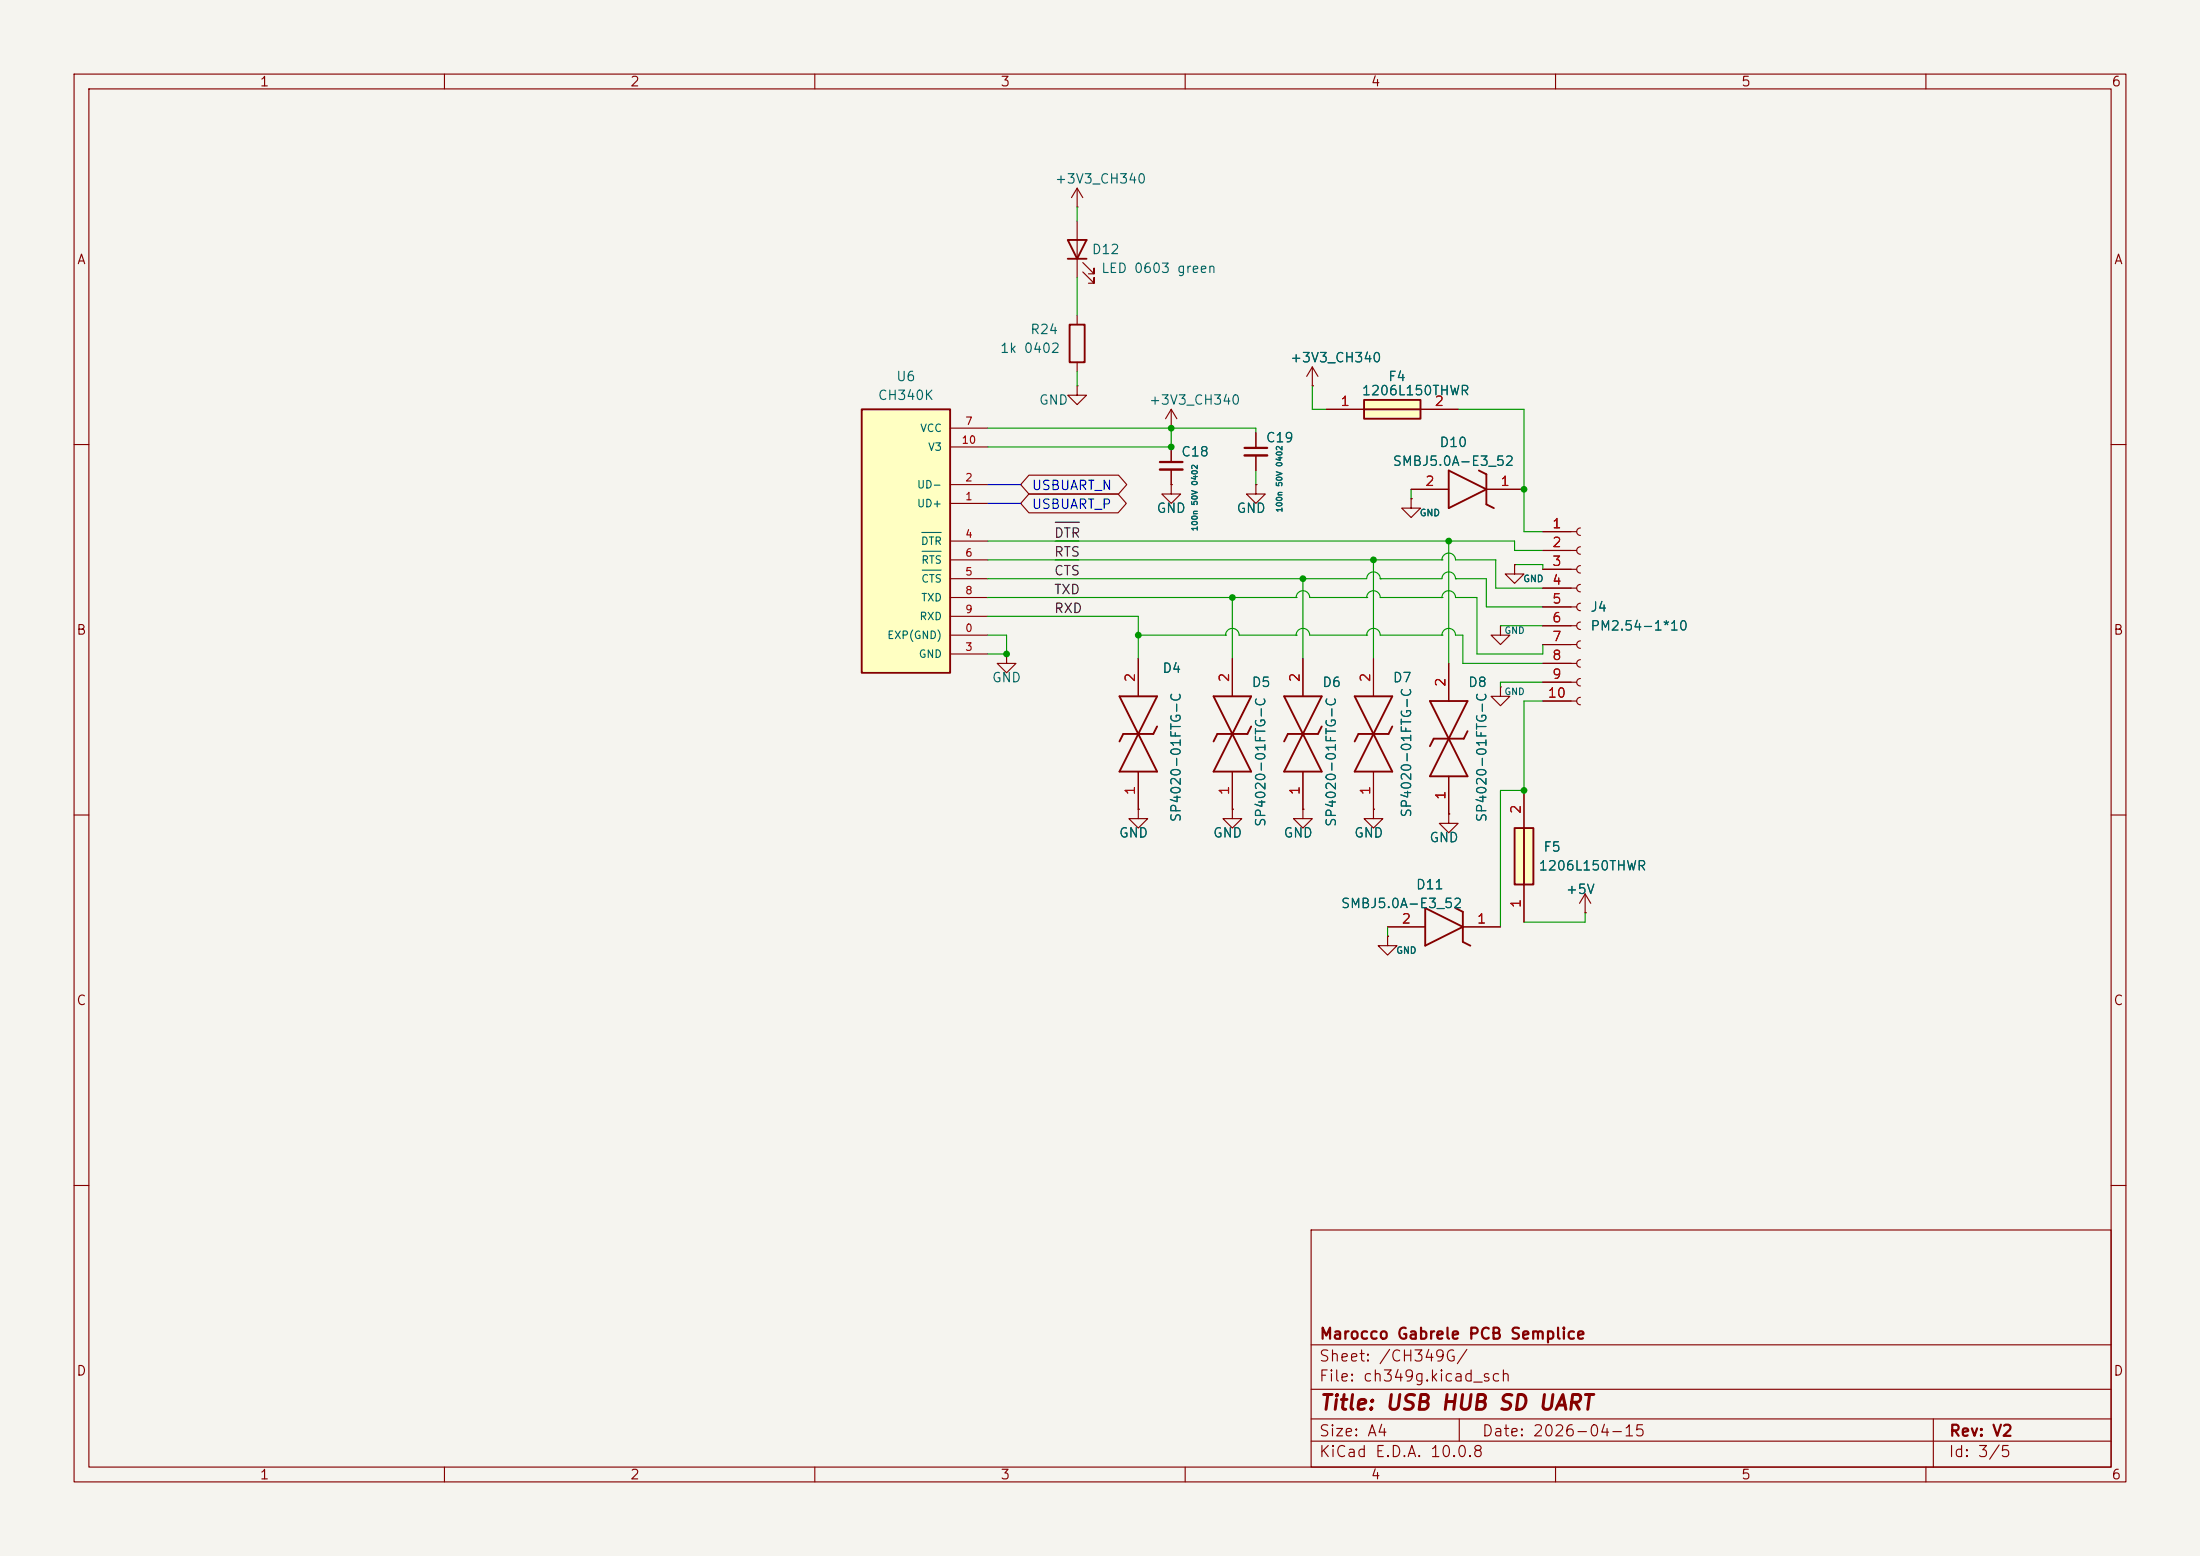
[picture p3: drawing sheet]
<svg xmlns="http://www.w3.org/2000/svg" width="297mm" height="210mm" viewBox="0 0 297 210" stroke-linecap="round" stroke-linejoin="round" font-family="sans-serif">
<path d="M0 0h297v210h-297z" fill="#f5f4ef" stroke="#f5f4ef" stroke-width=".14"/>
<g fill="none" stroke="#840000" stroke-width=".15">
<path d="M10 10h277v190h-277zM12 12h273v186h-273zM60 10v2M110 10v2M160 10v2M210 10v2M260 10v2M169.5 58.4v2.1M10 60h2M158.1 65.4v1.3h1.3l-1.3 1.2-1.3-1.2h1.3M158.1 65.4h.1M169.5 61.5v2"/>
<path d="M190.5 67.3v1.3h1.3l-1.3 1.3-1.3-1.3h1.3M190.5 67.3h.1M204.5 76.2v1.3h1.2l-1.2 1.2-1.3-1.2h1.3M204.5 76.2h.1M285 60h2M135.9 88.3v1.2h1.3l-1.3 1.3-1.3-1.3h1.3M135.9 88.3h.1M153.7 88.9v5.1M166.4 88.9v5.1M175.9 88.9v5.1M185.4 88.9v5.1M202.6 84.5v1.2h1.2l-1.2 1.3-1.3-1.3h1.3"/>
<path d="M202.6 84.5h.1M10 110h2M153.7 104.1v5.1M166.4 109.2v1.3h1.2l-1.2 1.3-1.3-1.3h1.3M166.4 109.2h.1M166.4 104.1v5.1M175.9 109.2v1.3h1.3l-1.3 1.3-1.3-1.3h1.3M175.9 109.2h.1M175.9 104.1v5.1M185.4 109.2v1.3h1.3l-1.3 1.3-1.3-1.3h1.3M185.4 109.2h.1M185.4 104.1v5.1"/>
<path d="M285 110h2M187.3 126.4v1.2h1.3l-1.3 1.3-1.2-1.3h1.2M187.3 126.4h.1M187.3 125.1h5.1M197.5 125.1h5.1M214 123.2h.1M214 120.7l-.8 1.2M214 120.7l.8 1.2M214 120.7v2.5M10 160h2M177 166h108v32h-108zM285 160h2"/>
<path d="M60 198v2M110 198v2M160 198v2M177 194.5h108M177 191.5h108M177 187.5h108M177 181.5h108M197 191.5v3M210 198v2M260 198v2M261 191.5v6.5"/>
</g>
<path d="M168 60.5h3.1" fill="none" stroke="#840000" stroke-width=".3"/>
<path d="M168 61.5h3.1" fill="none" stroke="#840000" stroke-width=".33"/>
<path d="M151.1 94h5.1l-5.1 10.1h5.1zM156.2 98l-.5 1.1h-4.1l-.5 1M163.8 94h5.1l-5.1 10.1h5.1zM168.9 98l-.5 1.1h-4.1l-.5 1M173.4 94h5l-5 10.1h5zM178.4 98l-.5 1.1h-4l-.5 1M182.9 94h5.1l-5.1 10.1h5.1zM188 98l-.5 1.1h-4.1l-.5 1M192.4 122.6l5.1 2.5-5.1 2.5zM196.5 122.6l1 .5v4l1 .5" fill="none" stroke="#840000" stroke-width=".25"/>
<path d="M204.5 111.8h2.5v7.6h-2.5z" fill="#ffffc2"/>
<path d="M193 94.6h5.1l-5.1 10.2h5.1zM198.1 98.7l-.5 1h-4.1l-.5 1M204.5 111.8h2.5v7.6h-2.5zM205.7 111.8v7.6" fill="none" stroke="#840000" stroke-width=".25"/>
<g fill="none" stroke="#840000" stroke-width=".15">
<path d="M208.3 71.8h4.6M208.3 74.3h4.6M208.3 76.8h4.6M208.3 79.4h4.6M213.4 71.3a.5 .5 0 0 0-.5 .5 .5 .5 0 0 0 .5 .5M213.4 73.8a.5 .5 0 0 0-.5 .5 .5 .5 0 0 0 .5 .5M213.4 76.3a.5 .5 0 0 0-.5 .5 .5 .5 0 0 0 .5 .5M213.4 78.9a.5 .5 0 0 0-.5 .5 .5 .5 0 0 0 .5 .5M195.6 89.5v5.1M202.6 92.7v1.3h1.2l-1.2 1.3-1.3-1.3h1.3M202.6 92.7h.1M208.3 81.9h4.6"/>
<path d="M208.3 84.5h4.6M208.3 87h4.6M208.3 89.5h4.6M208.3 92.1h4.6M208.3 94.6h4.6M213.4 81.4a.5 .5 0 0 0-.5 .5 .5 .5 0 0 0 .5 .5M213.4 84a.5 .5 0 0 0-.5 .5 .5 .5 0 0 0 .5 .5M213.4 86.5a.5 .5 0 0 0-.5 .5 .5 .5 0 0 0 .5 .5M213.4 89a.5 .5 0 0 0-.5 .5 .5 .5 0 0 0 .5 .5M213.4 91.6a.5 .5 0 0 0-.5 .5 .5 .5 0 0 0 .5 .5M213.4 94.1a.5 .5 0 0 0-.5 .5 .5 .5 0 0 0 .5 .5M195.6 109.9v1.2h1.2l-1.2 1.3-1.3-1.3h1.3"/>
<path d="M195.6 109.9h.1M195.6 104.8v5.1M205.7 106.7v5.1M205.7 119.4v5.1"/>
</g>
<path d="M116.3 55.2h12v35.6h-12z" fill="#ffffc2"/>
<path d="M144.1 32.4h2.6l-1.3 2.5zM144.1 34.9h2.6M116.3 55.2h12v35.6h-12zM144.4 43.8h2v5.1h-2zM195.6 63.5l5.1 2.5-5.1 2.6zM199.6 63.5l1.1 .5v4.1l1 .5" fill="none" stroke="#840000" stroke-width=".25"/>
<g fill="none" stroke="#840000" stroke-width=".15">
<path d="M145.4 27.9h.1M145.4 25.4v2.5M145.4 29.8v7.7M145.4 25.4l-.7 1.3M145.4 25.4l.8 1.3M146.2 36.7l1.5 1.5v-.7v.7h-.8M146.2 35.4l1.5 1.6v-.8v.8h-.8M128.3 57.8h5M145.4 52.1v1.2h1.3l-1.3 1.3-1.3-1.3h1.3M145.4 52.1h.1M145.4 42.5v1.3M145.4 48.9v1.3"/>
<path d="M158.1 57.8h.1M158.1 55.2l-.7 1.3M158.1 55.2l.8 1.3M158.1 55.2v2.6M177.2 52.1h.1M177.2 49.5l-.8 1.3M177.2 49.5l.7 1.3M177.2 49.5v2.6M128.3 67.9h5M128.3 65.4h5M128.3 73h5M128.3 78.1h5"/>
<path d="M128.3 75.6h5M128.3 60.3h5M158.1 60.3v2.1M158.1 63.4v2M169.5 65.4v1.3h1.3l-1.3 1.2-1.2-1.2h1.2M169.5 65.4h.1M190.5 66h5.1M200.7 66h5M128.3 85.7h5M128.3 88.3h5M128.3 80.6h5M128.3 83.2h5"/>
</g>
<path d="M124.4 71.9h2.7M124.5 76.9h2.6M124.5 74.4h2.6" fill="none" stroke="#006464" stroke-width=".15"/>
<path d="M156.6 62.4h3" fill="none" stroke="#840000" stroke-width=".3"/>
<path d="M156.6 63.4h3" fill="none" stroke="#840000" stroke-width=".33"/>
<path d="M184.1 54h7.7v2.5h-7.7z" fill="#ffffc2"/>
<path d="M184.1 54h7.7v2.5h-7.7zM184.1 55.2h7.7" fill="none" stroke="#840000" stroke-width=".25"/>
<g fill="none" stroke="#840000" stroke-width=".15">
<path d="M169.5 58.4v2.1M177.2 52.1h.1M179.1 55.2h5M191.8 55.2h5M138.9 66.7h12l1.2 1.2-1.2 1.3h-12l-1.1-1.3zM138.9 64.1h12.1l1.1 1.3-1.1 1.3h-12.1l-1.1-1.3zM158.1 65.4h.1M158.1 60.3v2.1M158.1 63.4v2M169.5 65.4h.1M169.5 61.5v2M190.5 67.3h.1"/>
<path d="M190.5 66h5.1M200.7 66h5M204.5 76.2h.1M208.3 71.8h3.8M208.3 74.3h3.8M208.3 76.8h3.8M208.3 79.4h3.8M153.7 88.9v5.1M166.4 88.9v5.1M175.9 88.9v5.1M185.4 88.9v5.1M195.6 89.5v5.1"/>
<path d="M208.3 81.9h3.8M208.3 84.5h3.8M208.3 87h3.8M208.3 89.5h3.8M208.3 92.1h3.8M208.3 94.6h3.8M153.7 109.2v1.3h1.2l-1.2 1.3-1.3-1.3h1.3M153.7 109.2h.1M153.7 104.1v5.1M166.4 109.2h.1M166.4 104.1v5.1M175.9 109.2h.1"/>
<path d="M175.9 104.1v5.1M185.4 109.2h.1M185.4 104.1v5.1M195.6 109.9h.1M195.6 104.8v5.1M205.7 106.7v5.1M205.7 119.4v5.1M187.3 126.4h.1M187.3 125.1h5.1M197.5 125.1h5.1M214 123.2h.1"/>
</g>
<path d="M142.5 73h3.2M142.5 70.5h3.2M142.5 75.6h3.2" fill="none" stroke="#0f0f0f" stroke-width=".15"/>
<g fill="none" stroke="#009600" stroke-width=".15">
<path d="M145.4 27.9v1.9M145.4 37.5v5M133.3 57.8h36.2v.6M145.4 50.2v1.9M158.1 57.8v2.5h-24.8M177.2 52.1v3.1h1.9M196.8 55.2h8.9v16.6h2.6M133.3 78.1h51.2a.91 .91 0 0 1 .9-.9 .91 .91 0 0 1 .9 .9M133.3 73h71.2v1.3h3.8M133.3 75.6h61.4M169.5 63.5v1.9M175.9 78.1v10.8"/>
<path d="M185.4 75.6v13.3M186.3 78.1h8.4a.91 .91 0 0 1 .9-.9 .91 .91 0 0 1 .9 .9M186.3 78.1h.1M190.5 66v1.3M194.7 75.6h.1M194.7 75.6a.91 .91 0 0 1 .9-.9 .91 .91 0 0 1 .9 .9h5.4v3.8h6.4M195.6 73v16.5M196.5 78.1h.1M196.5 78.1h4.2v3.8h7.6M204.5 76.2h3.8v.6M133.3 85.7h2.6v2.6h-2.6M133.3 80.6h41.7"/>
<path d="M133.3 83.2h20.4v5.7M153.7 85.7h11.8M165.5 85.7h.1M165.5 85.7a.91 .91 0 0 1 .9-.9 .91 .91 0 0 1 .9 .9h7.7M166.4 80.6v8.3M175 85.7h.1M175 85.7a.91 .91 0 0 1 .9-.9 .91 .91 0 0 1 .9 .9h7.7M175 80.6h.1M175 80.6a.91 .91 0 0 1 .9-.9 .91 .91 0 0 1 .9 .9h7.7M184.5 85.7h.1M184.5 85.7a.91 .91 0 0 1 .9-.9 .91 .91 0 0 1 .9 .9h8.4M184.5 80.6h.1"/>
<path d="M184.5 80.6a.91 .91 0 0 1 .9-.9 .91 .91 0 0 1 .9 .9h8.4M194.7 85.7h.1M194.7 85.7a.91 .91 0 0 1 .9-.9 .91 .91 0 0 1 .9 .9h1v3.8h10.8M194.7 80.6h.1M194.7 80.6a.91 .91 0 0 1 .9-.9 .91 .91 0 0 1 .9 .9h2.9v7.7h8.9v-1.3M202.6 84.5h5.7M208.3 92.1h-5.7v.6M208.3 94.6h-2.6v12.1h-3.1v18.4M187.3 125.1v1.3M214 123.2v1.3h-8.3"/>
</g>
<path d="M133.3 65.4h4.5M133.3 67.9h4.5" fill="none" stroke="#0000c2" stroke-width=".15"/>
<g fill="#009600">
<circle cx="205.7" cy="106.7" r=".46"/>
<circle cx="153.7" cy="85.7" r=".46"/>
<circle cx="166.4" cy="80.6" r=".46"/>
<circle cx="205.7" cy="66" r=".46"/>
<circle cx="195.6" cy="73" r=".46"/>
<circle cx="135.9" cy="88.3" r=".46"/>
<circle cx="185.4" cy="75.6" r=".46"/>
<circle cx="175.9" cy="78.1" r=".46"/>
<circle cx="158.1" cy="60.3" r=".46"/>
<circle cx="158.1" cy="57.8" r=".46"/>
</g>
<text font-size="2" fill="#840000" x="178" y="190.8">Title: USB HUB SD UART</text>
<g font-size="1.5" fill="#840000">
<text x="178" y="184.1">Sheet: /CH349G/</text>
<text x="178" y="181.1">Marocco Gabrele PCB Semplice</text>
<text x="178" y="186.8">File: ch349g.kicad_sch</text>
<text x="178" y="197">KiCad E.D.A. 10.0.8</text>
<text x="178" y="194.2">Size: A4</text>
<text x="200" y="194.2">Date: 2026-04-15</text>
<text x="263" y="197">Id: 3/5</text>
<text x="263" y="194.2">Rev: V2</text>
</g>
<g font-size="1.3" fill="#840000">
<text x="35" y="12">1</text>
<text x="85" y="12">2</text>
<text x="135" y="12">3</text>
<text x="185" y="12">4</text>
<text x="235" y="12">5</text>
<text x="285" y="12">6</text>
<text x="10.3" y="36">A</text>
<text x="285.3" y="36">A</text>
<text x="10.2" y="86">B</text>
<text x="285.2" y="86">B</text>
<text x="10.2" y="136">C</text>
<text x="285.2" y="136">C</text>
<text x="10.2" y="186">D</text>
<text x="285.2" y="186">D</text>
<text x="35" y="200">1</text>
<text x="85" y="200">2</text>
<text x="135" y="200">3</text>
<text x="185" y="200">4</text>
<text x="235" y="200">5</text>
<text x="285" y="200">6</text>
</g>
<g font-size="1.3" fill="#006464">
<text x="142.3" y="25.1">+3V3_CH340</text>
<text x="147.3" y="34.6">D12</text>
<text x="148.6" y="37.2">LED 0603 green</text>
<text x="134.9" y="48">1k 0402</text>
<text x="139" y="45.4">R24</text>
<text x="120.9" y="51.8">U6</text>
<text x="174.1" y="49.2">+3V3_CH340</text>
<text x="183.8" y="53.7">1206L150THWR</text>
<text x="187.3" y="51.8">F4</text>
<text x="118.4" y="54.3">CH340K</text>
<text x="140.2" y="54.9">GND</text>
<text x="155" y="54.9">+3V3_CH340</text>
<text x="159.4" y="61.9">C18</text>
<text x="170.8" y="60">C19</text>
<text x="187.9" y="63.2">SMBJ5.0A-E3_52</text>
<text x="194.2" y="60.7">D10</text>
<text x="156.1" y="69.5">GND</text>
<text x="166.8" y="69.5">GND</text>
<text x="214.6" y="82.9">J4</text>
<text x="214.6" y="85.4">PM2.54-1*10</text>
<text x="133.8" y="92.4">GND</text>
<text x="156.8" y="91.1">D4</text>
<text x="168.9" y="93">D5</text>
<text x="178.4" y="93">D6</text>
<text x="187.9" y="92.4">D7</text>
<text x="198.1" y="93">D8</text>
<text x="151" y="113.4">GND</text>
<text x="159.7" y="111.1" transform="rotate(-90 159.7 111.1)">SP4020-01FTG-C</text>
<text x="163.7" y="113.4">GND</text>
<text x="171.1" y="111.7" transform="rotate(-90 171.1 111.7)">SP4020-01FTG-C</text>
<text x="173.2" y="113.4">GND</text>
<text x="180.7" y="111.7" transform="rotate(-90 180.7 111.7)">SP4020-01FTG-C</text>
<text x="182.7" y="113.4">GND</text>
<text x="190.8" y="110.4" transform="rotate(-90 190.8 110.4)">SP4020-01FTG-C</text>
<text x="192.9" y="114">GND</text>
<text x="201" y="111.1" transform="rotate(-90 201 111.1)">SP4020-01FTG-C</text>
<text x="207.6" y="117.8">1206L150THWR</text>
<text x="208.3" y="115.3">F5</text>
<text x="180.9" y="122.9">SMBJ5.0A-E3_52</text>
<text x="191.1" y="120.3">D11</text>
<text x="211.3" y="121">+5V</text>
</g>
<g font-size="1.3" fill="#a90000">
<text x="180.9" y="55.1">1</text>
<text x="193.6" y="55.1">2</text>
<text x="192.3" y="65.9">2</text>
<text x="202.5" y="65.9">1</text>
<text x="209.5" y="71.6">1</text>
<text x="209.5" y="74.2">2</text>
<text x="209.5" y="76.7">3</text>
<text x="209.5" y="79.2">4</text>
<text x="209.5" y="81.8">5</text>
<text x="209.5" y="84.3">6</text>
<text x="209.5" y="86.9">7</text>
<text x="209.5" y="89.4">8</text>
<text x="153.5" y="92.2" transform="rotate(-90 153.5 92.2)">2</text>
<text x="166.2" y="92.2" transform="rotate(-90 166.2 92.2)">2</text>
<text x="175.8" y="92.2" transform="rotate(-90 175.8 92.2)">2</text>
<text x="185.3" y="92.2" transform="rotate(-90 185.3 92.2)">2</text>
<text x="195.4" y="92.8" transform="rotate(-90 195.4 92.8)">2</text>
<text x="208.8" y="94.5">10</text>
<text x="209.5" y="91.9">9</text>
<text x="153.5" y="107.4" transform="rotate(-90 153.5 107.4)">1</text>
<text x="166.2" y="107.4" transform="rotate(-90 166.2 107.4)">1</text>
<text x="175.8" y="107.4" transform="rotate(-90 175.8 107.4)">1</text>
<text x="185.3" y="107.4" transform="rotate(-90 185.3 107.4)">1</text>
<text x="195.4" y="108" transform="rotate(-90 195.4 108)">1</text>
<text x="205.6" y="110" transform="rotate(-90 205.6 110)">2</text>
<text x="189.1" y="125">2</text>
<text x="199.3" y="125">1</text>
<text x="205.6" y="122.7" transform="rotate(-90 205.6 122.7)">1</text>
</g>
<g font-size="1.3" fill="#0000c2">
<text x="139.2" y="69">USBUART_P</text>
<text x="139.2" y="66.5">USBUART_N</text>
</g>
<g font-size="1.3" fill="#0f0f0f">
<text x="142.2" y="75.4">RTS</text>
<text x="142.2" y="72.9">DTR</text>
<text x="142.2" y="78">CTS</text>
<text x="142.2" y="83.1">RXD</text>
<text x="142.2" y="80.5">TXD</text>
</g>
<g font-size="1" fill="#006464">
<text x="124.1" y="58.6">VCC</text>
<text x="125.2" y="61.1">V3</text>
<text x="123.7" y="68.7">UD+</text>
<text x="123.7" y="66.2">UD-</text>
<text x="124.2" y="73.8">DTR</text>
<text x="124.3" y="76.3">RTS</text>
<text x="124.1" y="84">RXD</text>
<text x="124.3" y="78.9">CTS</text>
<text x="124.3" y="81.4">TXD</text>
<text x="119.7" y="86.5">EXP(GND)</text>
<text x="124" y="89">GND</text>
</g>
<g font-size="1" fill="#a90000">
<text x="130.2" y="57.6">7</text>
<text x="129.7" y="60.1">10</text>
<text x="130.2" y="65.2">2</text>
<text x="130.2" y="67.8">1</text>
<text x="130.2" y="72.8">4</text>
<text x="130.2" y="77.9">5</text>
<text x="130.2" y="75.4">6</text>
<text x="130.2" y="80.5">8</text>
<text x="130.2" y="83">9</text>
<text x="130.2" y="85.5">0</text>
<text x="130.2" y="88.1">3</text>
</g>
<g font-size=".9" fill="#006464">
<text x="191.6" y="69.9">GND</text>
<text x="205.6" y="78.8">GND</text>
<text x="203" y="85.8">GND</text>
<text x="203" y="94">GND</text>
<text x="188.4" y="128.9">GND</text>
</g>
<g font-size=".8" fill="#006464">
<text x="161.9" y="71.8" transform="rotate(-90 161.9 71.8)">100n 50V 0402</text>
<text x="173.3" y="69.2" transform="rotate(-90 173.3 69.2)">100n 50V 0402</text>
</g>
</svg>
